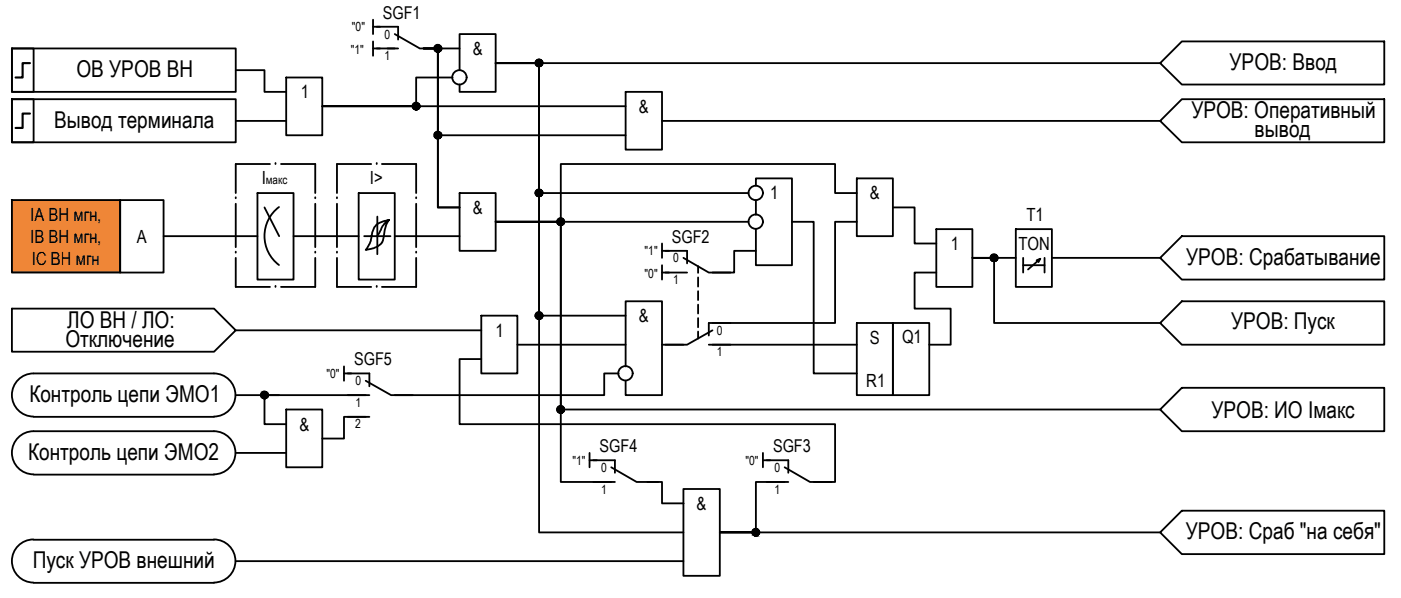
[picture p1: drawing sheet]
<svg xmlns="http://www.w3.org/2000/svg" width="194mm" height="83mm" viewBox="0 0 194 83" stroke-linecap="round" stroke-linejoin="round" font-family="sans-serif">
<!-- layer: 0 -->
<g fill="#000" stroke="#000" stroke-width=".14">
<path d="M57.5 15.2h.2zM57.6 14.2h.1zM60.5 19.2h.2zM60.5 7.2h.2zM60.6 18.2h.1zM60.6 6.2h.1zM74.5 9.2h.3zM74.5 8.2h.2zM74.3 26.4h.7zM74.5 27.2h.3zM74.5 26.2h.2zM77.5 31.2h.3z"/>
<path d="M77.6 30.2h.1zM137.2 36h.8zM137.5 35.2h.2zM36.5 55.2h.2zM36.6 54.2h.1zM74.2 44h.8zM74.5 44.2h.3zM74.5 43.2h.2zM77.3 57.1h.7zM77.5 57.2h.3zM77.6 56.2h.1zM104.5 74.2h.2z"/>
<path d="M104.6 73.2h.1z"/>
<path d="M57.5 15.2h.2zM57.6 15.2h.1z"/>
<path d="M57.6 14.2h.1zM57.5 14.2h.2z"/>
<path d="M57.5 14.2h.3zM57.5 14.2h.3z"/>
<path d="M57.5 14.2l.3 .1zM57.5 14.2l.3 .1z"/>
<path d="M57.5 15.2h.3zM57.5 15.2h.2z"/>
<path d="M57.4 14.3h.5zM57.4 14.3h.5z"/>
<path d="M57.4 15.2h.4zM57.4 15.2h.4z"/>
<path d="M57.4 14.3h.5zM57.4 14.3h.5z"/>
<path d="M57.4 15.1h.5zM57.4 15.1l.4 .1z"/>
<path d="M57.4 14.3h.6zM57.3 14.3h.7z"/>
<path d="M57.4 15.1h.5zM57.4 15.1h.5z"/>
<path d="M57.3 14.3l.7 .1zM57.3 14.3l.7 .1z"/>
<path d="M57.3 15.1h.7zM57.3 15.1h.6z"/>
<path d="M57.3 14.4h.7zM57.3 14.4h.7z"/>
<path d="M57.3 15h.7zM57.3 15l.7 .1z"/>
<path d="M57.2 14.4l.8 .1zM57.2 14.4l.8 .1z"/>
<path d="M57.2 14.5h.9zM57.2 14.5h.9z"/>
<path d="M57.2 15h.8zM57.2 15h.8z"/>
<path d="M57.2 15h.8zM57.2 15h.8z"/>
<path d="M57.2 14.5h.9zM57.2 14.5h.9z"/>
<path d="M57.2 14.5l.9 .1zM57.2 14.5l.9 .1z"/>
<path d="M57.2 14.9l.9 .1zM57.2 14.9l.9 .1z"/>
<path d="M57.2 15h.9zM57.2 15h.8z"/>
<path d="M57.1 14.6h1zM57.1 14.6h1z"/>
<path d="M57.1 14.6l1 .1zM57.1 14.6l1 .1z"/>
<path d="M57.1 14.7h1zM57.1 14.7h1z"/>
<path d="M57.1 14.7l1 .1zM57.1 14.7l1 .1z"/>
<path d="M57.1 14.8h1zM57.1 14.8h1z"/>
<path d="M57.1 14.8l1 .1v-.1zM57.1 14.8l1 .1h-1z"/>
<path d="M57.1 14.9h1zM57.1 14.9h1z"/>
<path d="M60.5 19.2h.2zM60.6 19.2h.1z"/>
<path d="M60.5 7.2h.2zM60.6 7.2h.1z"/>
<path d="M60.6 18.2h.1zM60.5 18.2h.2z"/>
<path d="M60.6 6.2h.1zM60.5 6.2h.2z"/>
<path d="M60.5 18.2l.3 .1zM60.4 18.3h.4z"/>
<path d="M60.5 6.2h.3zM60.4 6.2h.4z"/>
<path d="M60.4 19.2h.4zM60.4 19.2h.3z"/>
<path d="M60.4 6.2l.4 .1zM60.4 6.2l.4 .1z"/>
<path d="M60.4 7.2h.4zM60.4 7.2h.4z"/>
<path d="M60.4 7.2h.4zM60.4 7.2h.3z"/>
<path d="M60.4 18.3h.4zM60.4 18.3h.4z"/>
<path d="M60.4 18.3h.5zM60.4 18.3h.5z"/>
<path d="M60.4 19.2h.4zM60.4 19.2h.4z"/>
<path d="M60.4 6.3h.5zM60.4 6.3h.5z"/>
<path d="M60.4 19.2h.5zM60.4 19.2h.4z"/>
<path d="M60.4 6.3h.5zM60.4 6.3h.5z"/>
<path d="M60.4 7.2h.5zM60.4 7.2h.4z"/>
<path d="M60.4 18.3h.5zM60.4 18.3h.5z"/>
<path d="M60.4 18.3l.6 .1zM60.4 18.3l.6 .1z"/>
<path d="M60.4 19.1h.5zM60.4 19.1l.5 .1z"/>
<path d="M60.4 6.3h.6zM60.3 6.3h.7z"/>
<path d="M60.4 7.1h.5zM60.4 7.1l.5 .1z"/>
<path d="M60.3 18.4h.7zM60.3 18.4h.7z"/>
<path d="M60.3 19.1h.7zM60.3 19.1h.6z"/>
<path d="M60.3 6.3l.7 .1zM60.3 6.3l.7 .1z"/>
<path d="M60.3 7.1h.7zM60.3 7.1h.6z"/>
<path d="M60.3 18.4h.7zM60.2 18.4h.8z"/>
<path d="M60.3 19.1h.7zM60.3 19.1h.7z"/>
<path d="M60.3 6.4h.7zM60.3 6.4h.7z"/>
<path d="M60.3 7h.7zM60.3 7l.7 .1z"/>
<path d="M60.2 18.4h.8zM60.2 18.4h.8z"/>
<path d="M60.2 18.4l.9 .1zM60.2 18.4l.9 .1z"/>
<path d="M60.2 19h.8zM60.2 19h.8z"/>
<path d="M60.2 19h.8zM60.2 19l.8 .1z"/>
<path d="M60.2 6.4l.8 .1zM60.2 6.4l.8 .1z"/>
<path d="M60.2 6.5h.9zM60.2 6.5h.9z"/>
<path d="M60.2 7h.8zM60.2 7h.8z"/>
<path d="M60.2 7h.8zM60.2 7h.8z"/>
<path d="M60.2 18.5h.9zM60.2 18.5h.9z"/>
<path d="M60.2 18.5l.9 .1zM60.2 18.5l.9 .1z"/>
<path d="M60.2 18.9h.9zM60.2 18.9h.9z"/>
<path d="M60.2 18.9h.9zM60.2 18.9l.8 .1z"/>
<path d="M60.2 6.5h.9zM60.2 6.5h.9z"/>
<path d="M60.2 6.5l.9 .1zM60.2 6.5l.9 .1z"/>
<path d="M60.2 6.9l.9 .1zM60.2 6.9l.9 .1z"/>
<path d="M60.2 7h.9zM60.2 7h.8z"/>
<path d="M60.2 18.6h.9zM60.2 18.6h.9h-.9z"/>
<path d="M60.2 18.6l.9 .1zM60.2 18.6l.9 .1z"/>
<path d="M60.2 18.7h.9zM60.2 18.7h.9z"/>
<path d="M60.2 18.7l.9 .1zM60.2 18.7l.9 .1z"/>
<path d="M60.2 18.8h.9zM60.2 18.8h.9z"/>
<path d="M60.2 18.8l.9 .1zM60.2 18.8l.9 .1z"/>
<path d="M60.2 18.9h.9zM60.2 18.9h.9z"/>
<path d="M60.2 6.6h.9zM60.2 6.6h.9z"/>
<path d="M60.2 6.6l.9 .1zM60.2 6.6l.9 .1z"/>
<path d="M60.2 6.7h.9zM60.2 6.7h.9z"/>
<path d="M60.2 6.7l.9 .1zM60.2 6.7l.9 .1z"/>
<path d="M60.2 6.8h.9zM60.2 6.8h.9h-.9z"/>
<path d="M60.2 6.8l.9 .1zM60.2 6.8l.9 .1z"/>
<path d="M60.2 6.9h.9zM60.2 6.9h.9z"/>
<path d="M74.5 8.2h.3zM74.5 8.2h.3z"/>
<path d="M74.5 9.2h.2zM74.5 9.2h.2z"/>
<path d="M74.5 8.2h.3zM74.5 8.2h.3z"/>
<path d="M74.5 8.2l.3 .1zM74.5 8.2l.3 .1z"/>
<path d="M74.5 9.2h.3zM74.5 9.2h.3z"/>
<path d="M74.4 8.3h.5zM74.4 8.3h.5z"/>
<path d="M74.4 9.2h.4zM74.4 9.2h.4z"/>
<path d="M74.4 8.3h.5zM74.4 8.3h.5z"/>
<path d="M74.4 9.2h.5zM74.4 9.2h.4z"/>
<path d="M74.3 8.3l.7 .1zM74.3 8.3l.7 .1z"/>
<path d="M74.3 9.1h.6zM74.3 9.1l.6 .1z"/>
<path d="M74.3 9.1h.7zM74.3 9.1h.7z"/>
<path d="M74.3 9.1h.7zM74.3 9.1h.6z"/>
<path d="M74.3 8.4h.7zM74.3 8.4h.7z"/>
<path d="M74.3 8.4h.7zM74.3 8.4h.7z"/>
<path d="M74.2 8.4h.9zM74.2 8.4h.9z"/>
<path d="M74.2 9l.8 .1zM74.2 9l.8 .1z"/>
<path d="M74.2 8.4l.9 .1zM74.2 8.4l.9 .1z"/>
<path d="M74.2 8.5h.9zM74.2 8.5h.9z"/>
<path d="M74.2 9h.9zM74.2 9h.9z"/>
<path d="M74.2 9h.9zM74.2 9h.8z"/>
<path d="M74.2 8.5l.9 .1zM74.2 8.5l.9 .1z"/>
<path d="M74.2 8.6h.9zM74.2 8.6h.9z"/>
<path d="M74.2 8.9h.9zM74.2 8.9h.9z"/>
<path d="M74.2 8.9h.9zM74.2 8.9l.9 .1z"/>
<path d="M74.1 8.6l1 .1zM74.1 8.6l1 .1z"/>
<path d="M74.1 8.7h1zM74.1 8.7h1h-1z"/>
<path d="M74.1 8.7l1 .1zM74.1 8.7l1 .1z"/>
<path d="M74.1 8.8h1zM74.1 8.8h1z"/>
<path d="M74.1 8.8h1zM74.1 8.8l1 .1z"/>
<path d="M74.5 27.2h.2zM74.5 27.2h.2z"/>
<path d="M74.5 26.2h.3zM74.5 26.2h.3z"/>
<path d="M74.5 26.2l.3 .1zM74.5 26.2l.3 .1z"/>
<path d="M74.5 26.3h.3zM74.4 26.3h.4z"/>
<path d="M74.5 27.2h.3zM74.5 27.2h.3z"/>
<path d="M74.4 26.3h.5zM74.4 26.3h.5z"/>
<path d="M74.4 27.2h.4zM74.4 27.2h.4z"/>
<path d="M74.4 26.3h.5zM74.4 26.3h.5z"/>
<path d="M74.4 27.2h.5zM74.4 27.2h.4z"/>
<path d="M74.3 26.3l.7 .1zM74.3 26.3l.7 .1z"/>
<path d="M74.3 27.1h.6zM74.3 27.1l.6 .1z"/>
<path d="M74.3 26.4h.7zM74.3 26.4h.7zM74.2 26.4h.8z"/>
<path d="M74.3 27.1h.7zM74.3 27.1h.6z"/>
<path d="M74.2 26.4h.9zM74.2 26.4h.9z"/>
<path d="M74.2 27l.8 .1zM74.2 27l.8 .1z"/>
<path d="M74.3 27.1h.7zM74.3 27.1h.7z"/>
<path d="M74.2 26.4l.9 .1zM74.2 26.4l.9 .1z"/>
<path d="M74.2 26.5h.9zM74.2 26.5h.9z"/>
<path d="M74.2 26.9l.9 .1zM74.2 26.9l.9 .1z"/>
<path d="M74.2 27h.9zM74.2 27h.8z"/>
<path d="M74.2 26.5l.9 .1zM74.2 26.5l.9 .1z"/>
<path d="M74.2 26.6h.9zM74.2 26.6h.9z"/>
<path d="M74.2 26.9h.9zM74.2 26.9h.9z"/>
<path d="M74.2 26.9h.9zM74.2 26.9h.9z"/>
<path d="M74.1 26.6l1 .1v-.1zM74.1 26.6l1 .1h-1z"/>
<path d="M74.1 26.7h1zM74.1 26.7h1z"/>
<path d="M74.1 26.7l1 .1zM74.1 26.7l1 .1z"/>
<path d="M74.1 26.8h1zM74.1 26.8h1z"/>
<path d="M74.1 26.8h1zM74.1 26.8l1 .1z"/>
<path d="M77.5 31.2h.2zM77.6 31.2h.1z"/>
<path d="M77.6 30.2h.2zM77.5 30.2h.3z"/>
<path d="M77.5 30.2h.3zM77.5 30.2h.3z"/>
<path d="M77.5 30.2h.3zM77.4 30.2h.4z"/>
<path d="M77.5 31.2h.3zM77.5 31.2h.3z"/>
<path d="M77.4 30.2l.5 .1zM77.4 30.2l.5 .1z"/>
<path d="M77.4 31.2h.4zM77.4 31.2h.4z"/>
<path d="M77.4 30.3h.5zM77.4 30.3h.5z"/>
<path d="M77.4 31.1h.5zM77.4 31.1l.4 .1z"/>
<path d="M77.3 30.3h.7zM77.3 30.3h.7z"/>
<path d="M77.3 31.1h.6zM77.3 31.1h.6z"/>
<path d="M77.3 30.3l.7 .1zM77.3 30.3l.7 .1z"/>
<path d="M77.3 30.4h.7zM77.3 30.4h.7z"/>
<path d="M77.3 31.1h.7zM77.3 31.1h.7z"/>
<path d="M77.3 31.1h.7zM77.3 31.1h.7z"/>
<path d="M77.3 31.1h.7zM77.3 31.1h.6z"/>
<path d="M77.3 30.4l.8 .1zM77.2 30.5h.9z"/>
<path d="M77.2 30.5h.9zM77.2 30.5h.9z"/>
<path d="M77.2 30.5h.9zM77.2 30.5h.9z"/>
<path d="M77.2 31h.9zM77.2 31h.9z"/>
<path d="M77.2 31h.9zM77.2 31l.8 .1z"/>
<path d="M77.2 30.5l.9 .1zM77.2 30.5l.9 .1z"/>
<path d="M77.2 30.6h.9zM77.2 30.6h.9z"/>
<path d="M77.1 30.6l1 .1zM77.1 30.6l1 .1z"/>
<path d="M77.1 30.8l1 .1v-.1zM77.1 30.8l1 .1h-.9z"/>
<path d="M77.2 30.9h.9zM77.2 30.9h.9z"/>
<path d="M77.2 30.9h.9zM77.2 30.9l.9 .1z"/>
<path d="M77.1 30.7h1zM77.1 30.7h1z"/>
<path d="M77.1 30.7l1 .1zM77.1 30.7l1 .1z"/>
<path d="M77.1 30.8h1zM77.1 30.8h1z"/>
<path d="M137.5 36.2h.2zM137.5 36.2h.2zM137.5 36.2h.2z"/>
<path d="M137.5 35.2h.2zM137.5 35.2h.2z"/>
<path d="M137.5 35.2h.3zM137.5 35.2h.3z"/>
<path d="M137.5 35.2l.3 .1zM137.5 35.2l.3 .1z"/>
<path d="M137.5 36.2h.3zM137.5 36.2h.2z"/>
<path d="M137.4 35.3h.5zM137.4 35.3h.5z"/>
<path d="M137.4 36.2h.4zM137.4 36.2h.4z"/>
<path d="M137.4 35.3h.5zM137.4 35.3h.5z"/>
<path d="M137.4 36.2h.5zM137.4 36.2h.4z"/>
<path d="M137.3 35.3h.7zM137.3 35.3h.7z"/>
<path d="M137.3 36.1h.6zM137.3 36.1l.6 .1z"/>
<path d="M137.3 35.3l.7 .1zM137.3 35.3l.7 .1z"/>
<path d="M137.3 36.1h.7zM137.3 36.1h.6z"/>
<path d="M137.3 35.4h.7zM137.3 35.4h.7z"/>
<path d="M137.2 35.4l.8 .1zM137.2 35.4l.8 .1z"/>
<path d="M137.3 36h.7zM137.3 36l.7 .1z"/>
<path d="M137.2 35.5h.9zM137.2 35.5h.9z"/>
<path d="M137.2 36h.8zM137.2 36h.8zM137.2 36h.8z"/>
<path d="M137.2 35.5h.9zM137.2 35.5h.9z"/>
<path d="M137.2 35.5l.9 .1zM137.2 35.5l.9 .1z"/>
<path d="M137.2 35.6h.9zM137.2 35.6h.9z"/>
<path d="M137.2 35.9h.9zM137.2 35.9h.9z"/>
<path d="M137.2 35.9l.9 .1zM137.2 35.9l.9 .1z"/>
<path d="M137.2 36h.9zM137.2 36h.8z"/>
<path d="M137.2 35.6l.9 .1zM137.2 35.6l.9 .1z"/>
<path d="M137.1 35.7h1zM137.1 35.7h1z"/>
<path d="M137.1 35.7l1 .1zM137.1 35.7l1 .1z"/>
<path d="M137.1 35.8h1zM137.1 35.8h1h-.9z"/>
<path d="M137.2 35.8h.9zM137.2 35.8l.9 .1z"/>
<path d="M36.5 55.2h.2zM36.6 55.2h.1z"/>
<path d="M36.6 54.2h.1zM36.5 54.2h.2z"/>
<path d="M36.5 54.2h.3zM36.5 54.2h.3z"/>
<path d="M36.5 54.2h.3zM36.4 54.2h.4z"/>
<path d="M36.5 55.2h.3zM36.5 55.2h.2z"/>
<path d="M36.4 54.2l.5 .1zM36.4 54.2l.5 .1z"/>
<path d="M36.4 55.2h.4zM36.4 55.2h.4z"/>
<path d="M36.4 54.3h.5zM36.4 54.3h.5z"/>
<path d="M36.4 55.1h.5zM36.4 55.1l.4 .1z"/>
<path d="M36.4 54.3h.6zM36.3 54.3h.7z"/>
<path d="M36.4 55.1h.5zM36.4 55.1h.5z"/>
<path d="M36.3 54.3l.7 .1zM36.3 54.3l.7 .1z"/>
<path d="M36.3 55.1h.7zM36.3 55.1h.6z"/>
<path d="M36.3 54.4h.7zM36.3 54.4h.7z"/>
<path d="M36.3 55.1h.7zM36.3 55.1h.7z"/>
<path d="M36.2 54.4l.8 .1zM36.2 54.4l.8 .1z"/>
<path d="M36.2 54.5h.9zM36.2 54.5h.9z"/>
<path d="M36.2 55h.8zM36.2 55l.8 .1z"/>
<path d="M36.2 54.5h.9zM36.2 54.5h.9z"/>
<path d="M36.2 54.5l.9 .1zM36.2 54.5l.9 .1z"/>
<path d="M36.2 54.9l.9 .1zM36.2 54.9l.9 .1z"/>
<path d="M36.2 55h.9zM36.2 55h.8zM36.2 55h.8zM36.2 55h.8z"/>
<path d="M36.1 54.6h1zM36.1 54.6h1z"/>
<path d="M36.1 54.6l1 .1zM36.1 54.6l1 .1z"/>
<path d="M36.1 54.7h1zM36.1 54.7h1z"/>
<path d="M36.1 54.7l1 .1zM36.1 54.7l1 .1z"/>
<path d="M36.1 54.8h1zM36.1 54.8h1z"/>
<path d="M36.1 54.8h1zM36.1 54.8h1z"/>
<path d="M36.1 54.8l1 .1v-.1zM36.1 54.8l1 .1h-.9z"/>
<path d="M74.5 43.2h.3zM74.5 43.2h.3z"/>
<path d="M74.5 44.2h.2zM74.5 44.2h.2z"/>
<path d="M74.5 43.2h.3zM74.5 43.2h.3z"/>
<path d="M74.5 43.2l.3 .1zM74.5 43.2l.3 .1z"/>
<path d="M74.5 44.2h.3zM74.5 44.2h.3z"/>
<path d="M74.4 43.3h.5zM74.4 43.3h.5z"/>
<path d="M74.4 44.2h.4zM74.4 44.2h.4z"/>
<path d="M74.4 43.3h.5zM74.4 43.3h.5z"/>
<path d="M74.4 44.2h.5zM74.4 44.2h.4z"/>
<path d="M74.3 43.3h.7zM74.3 43.3h.7z"/>
<path d="M74.3 44.1h.6zM74.3 44.1l.6 .1z"/>
<path d="M74.3 43.3l.7 .1zM74.3 43.3l.7 .1z"/>
<path d="M74.3 44.1h.7zM74.3 44.1h.6z"/>
<path d="M74.3 43.4h.7zM74.3 43.4h.7z"/>
<path d="M74.2 43.4l.9 .1zM74.2 43.4l.9 .1z"/>
<path d="M74.3 44h.7zM74.3 44l.7 .1z"/>
<path d="M74.2 43.5h.9zM74.2 43.5h.9z"/>
<path d="M74.2 43.5h.9zM74.2 43.5h.9z"/>
<path d="M74.2 44h.9zM74.2 44h.9z"/>
<path d="M74.2 44h.9zM74.2 44h.8zM74.2 44h.8z"/>
<path d="M74.2 43.5l.9 .1zM74.2 43.5l.9 .1z"/>
<path d="M74.2 43.6h.9zM74.2 43.6h.9z"/>
<path d="M74.2 43.9h.9zM74.2 43.9h.9z"/>
<path d="M74.2 43.9h.9zM74.2 43.9l.9 .1z"/>
<path d="M74.1 43.6l1 .1zM74.1 43.6l1 .1z"/>
<path d="M74.1 43.7h1zM74.1 43.7h1z"/>
<path d="M74.1 43.7l1 .1zM74.1 43.7l1 .1z"/>
<path d="M74.1 43.8h1zM74.1 43.8h1h-1z"/>
<path d="M74.1 43.8h1zM74.1 43.8l1 .1z"/>
<path d="M77.5 57.2h.2zM77.6 57.2h.1z"/>
<path d="M77.6 56.2h.2zM77.5 56.2h.3z"/>
<path d="M77.5 56.2h.3zM77.5 56.2h.3z"/>
<path d="M77.5 56.2l.3 .1zM77.5 56.2l.3 .1z"/>
<path d="M77.5 57.2h.3zM77.5 57.2h.3z"/>
<path d="M77.4 56.3h.5zM77.4 56.3h.5z"/>
<path d="M77.4 57.2h.4zM77.4 57.2h.4z"/>
<path d="M77.4 56.3h.5zM77.4 56.3h.5z"/>
<path d="M77.4 57.2h.5zM77.4 57.2h.4z"/>
<path d="M77.3 56.3h.7zM77.3 56.3h.7z"/>
<path d="M77.3 57.1h.6zM77.3 57.1l.6 .1z"/>
<path d="M77.3 56.3l.7 .1zM77.3 56.3l.7 .1z"/>
<path d="M77.3 56.4h.7zM77.3 56.4h.7z"/>
<path d="M77.3 57.1h.7zM77.3 57.1h.6z"/>
<path d="M77.3 56.4l.8 .1zM77.2 56.5h.9z"/>
<path d="M77.3 57h.7zM77.3 57l.7 .1zM77.3 57.1h.7z"/>
<path d="M77.2 56.5h.9zM77.2 56.5h.9z"/>
<path d="M77.2 56.5h.9zM77.2 56.5h.9z"/>
<path d="M77.2 57h.9zM77.2 57h.9z"/>
<path d="M77.2 57h.9zM77.2 57h.8z"/>
<path d="M77.2 56.5l.9 .1zM77.2 56.5l.9 .1z"/>
<path d="M77.2 56.6h.9zM77.2 56.6h.9z"/>
<path d="M77.1 56.6l1 .1zM77.1 56.6l1 .1z"/>
<path d="M77.1 56.8l1 .1zM77.1 56.8l1 .1z"/>
<path d="M77.2 56.9h.9zM77.2 56.9h.9z"/>
<path d="M77.2 56.9h.9zM77.2 56.9l.9 .1z"/>
<path d="M77.1 56.7h1zM77.1 56.7h1z"/>
<path d="M77.1 56.7h1zM77.1 56.7h1z"/>
<path d="M77.1 56.7l1 .1v-.1zM77.1 56.7l1 .1h-1z"/>
<path d="M104.5 74.2h.2zM104.6 74.2h.1z"/>
<path d="M104.6 73.2h.1zM104.5 73.2h.2z"/>
<path d="M104.5 73.2l.3 .1zM104.5 73.2l.3 .1z"/>
<path d="M104.5 73.3h.4zM104.4 73.3h.5z"/>
<path d="M104.5 74.2h.3zM104.5 74.2h.2z"/>
<path d="M104.4 73.3h.5zM104.4 73.3h.5z"/>
<path d="M104.4 73.3h.5zM104.3 73.3h.6z"/>
<path d="M104.4 74.1l.5 .1zM104.4 74.1l.5 .1z"/>
<path d="M104.4 74.2h.5zM104.4 74.2h.4z"/>
<path d="M104.3 73.3h.6zM104.3 73.3h.6z"/>
<path d="M104.3 73.3l.7 .1zM104.3 73.3l.7 .1z"/>
<path d="M104.3 74.1h.6zM104.3 74.1h.6z"/>
<path d="M104.3 74.1h.6zM104.3 74.1h.6z"/>
<path d="M104.3 73.4h.7zM104.3 73.4h.7z"/>
<path d="M104.3 74.1h.7zM104.3 74.1h.6z"/>
<path d="M104.2 73.4l.9 .1zM104.2 73.4l.9 .1z"/>
<path d="M104.2 74h.8zM104.2 74l.8 .1z"/>
<path d="M104.2 73.5h.9zM104.2 73.5h.9z"/>
<path d="M104.2 73.5l.9 .1zM104.2 73.5l.9 .1z"/>
<path d="M104.2 73.9l.9 .1zM104.2 73.9l.9 .1z"/>
<path d="M104.2 74h.9zM104.2 74h.8z"/>
<path d="M104.2 73.6h.9zM104.2 73.6h.9z"/>
<path d="M104.1 73.6h1zM104.1 73.6h1z"/>
<path d="M104.1 73.6l1 .1zM104.1 73.6l1 .1z"/>
<path d="M104.1 73.7h1zM104.1 73.7h1z"/>
<path d="M104.1 73.7l1 .1zM104.1 73.7l1 .1z"/>
<path d="M104.1 73.8h1zM104.1 73.8h1z"/>
<path d="M104.1 73.8l1 .1zM104.1 73.8l1 .1z"/>
<path d="M104.1 73.9h1zM104.1 73.9h1z"/>
<path d="M104.2 73.9h.9zM104.2 73.9h.9z"/>
</g>
<g fill="none" stroke="#000" stroke-width=".25">
<path d="M1.6 6.7h3.1v6h-3.1zM1.6 6.7h31v6h-31zM1.6 13.7h31v6h-31zM1.6 13.7h3.1v6h-3.1zM32.6 9.7h4v3h3M32.6 16.7h7M39.6 10.7h5v8h-5zM51.6 2.7v2M51.6 5.7v2M51.6 3.7h1M51.6 6.7h1M53.6 6.7h1"/>
<path d="M58.6 6.7h2v22h3M58.6 6.7h2v12h26M58.6 6.7h5M62.7 10.7h-5.1v4h-13h42M63.6 9.7v-5h5v8h-5v-1M86.6 12.7h5v8h-5zM91.6 16.7h69M160.6 8.7h-92h6v65h20M160.6 8.7l3-3h28v6h-28zM160.6 16.7l3-3h28v6h-28zM1.6 27.7h15v10h-15zM16.6 27.7h6v10h-6z"/>
<path d="M22.6 32.7h13M35.6 26.7h5v12h-5zM36.6 28.7l2 4M38.6 28.7a5 5 0 0 0 0 8M40.6 32.7h9.1M49.7 26.7h4.9v12h-4.9zM52.2 30v5.2M52.2 32.7h1.9M53.8 30.5a5.6 5.6 0 0 0-.8 2.7 2.17 2.17 0 0 1-1.9 1.3l-.5 .1a4.1 4.1 0 0 0 1-2.5 1.95 1.95 0 0 1 1.8-1.5l.4-.1a3.6 3.6 0 0 0-1.3 1.8l-.3 .4h-1.8M54.6 32.7h9M63.6 26.7h5v8h-5zM68.6 30.7h9v26h83"/>
<path d="M68.6 30.7h9v36h7M68.6 30.7h35M91.6 33.7v2M91.6 36.7v2M91.6 34.7h1M91.6 37.7h1M96.6 36.9v.9M96.6 38.4v1.3M103.6 26.7h-29v-18h-6h6v35h12M104.6 34.7h-3v3h-3M104.6 25.7v-1h5v12h-5v-5M104.6 27.7v2"/>
<path d="M109.6 30.7h3v21h6M118.6 24.7h5v8h-5zM118.6 26.7h-3v-4h-38v8h-9M118.6 30.7h-3v14h-17M123.6 28.7h3v5h3M129.6 31.7h5v8h-5zM129.6 37.7h-3v5h5v5h-3M140.6 35.7h-6h3v9h23M140.6 31.7h5v8h-5zM141.6 35.7v2M141.6 36.7h3M143.5 36l.5-.2-1.7 1.5"/>
<path d="M144 35.8l-.2 .5M144.6 35.7v2M145.6 35.7h15M163.6 32.7h28v6h-28l-3-3zM1.6 42.7h28l3 3-3 3h-28zM4.6 57.7a2.98 2.98 0 0 1-3-3 2.98 2.98 0 0 1 3.1-3h24.9a2.98 2.98 0 0 1 3 3 2.98 2.98 0 0 1-3 3M4.7 57.7h24.9M32.6 45.7h34M32.6 54.7h18M38.6 54.7h-2v4h3M39.6 56.7h5v8h-5zM47.6 51.7h1"/>
<path d="M47.6 50.7v2M48.1 57.7h3M50.6 57.7h-3v3h-3M66.6 43.7h5v8h-5zM66.6 49.7h-3v9h52v8h-3M71.6 47.7h15M85.6 51.7h-2v3h-29M86.6 50.7v-9h5v13h-5v-2M91.6 47.7h3M96.6 40.3v1.3M96.6 42.2v1.2M96.6 44v1.3"/>
<path d="M96.6 45.9v1M98.6 47.7h20M118.6 44.7h5v10h-5zM123.6 44.7h5v10h-5zM163.6 53.7h28v6h-28l-3-3zM163.6 41.7h28v6h-28l-3-3zM4.6 74.7a2.98 2.98 0 0 0-3 3 2.98 2.98 0 0 0 3 3M4.6 65.7a2.98 2.98 0 0 1-3-3 2.98 2.98 0 0 1 3.1-3h24.9a2.98 2.98 0 0 1 3 3 2.98 2.98 0 0 1-3 3M4.7 74.7h24.9M4.7 65.7h24.9M29.6 74.7a2.98 2.98 0 0 1 3 3 2.98 2.98 0 0 1-3 3M32.6 77.7h62"/>
<path d="M32.6 62.7h7M81.6 63.7h1M81.6 62.7v2M89.6 66.7h2v3h3M94.6 67.7h5v12h-5zM105.6 63.7h1M105.6 62.7v2M108.6 66.7h-4v7h-5h61M160.6 73.7l3-3h28v6h-28zM4.7 80.7h24.9"/>
<circle cx="57.6" cy="14.7" r=".49"/>
<circle cx="60.6" cy="6.7" r=".49"/>
<circle cx="60.6" cy="18.7" r=".49"/>
<circle cx="63.6" cy="10.7" r=".99"/>
<circle cx="74.6" cy="8.7" r=".49"/>
<circle cx="74.6" cy="26.7" r=".49"/>
<circle cx="77.6" cy="30.7" r=".49"/>
<circle cx="104.6" cy="26.7" r=".99"/>
<circle cx="104.6" cy="30.7" r=".99"/>
<circle cx="137.6" cy="35.7" r=".49"/>
<circle cx="36.6" cy="54.7" r=".49"/>
<circle cx="74.6" cy="43.7" r=".49"/>
<circle cx="77.6" cy="56.7" r=".49"/>
<circle cx="86.6" cy="51.7" r=".99"/>
<circle cx="104.6" cy="73.7" r=".49"/>
</g>
<g fill="none" stroke="#000" stroke-width=".25">
<path d="M52.2 3.7h2.9v1.8M52.2 6.7h2.9M54.6 4.7l3.5 2h3M32.6 35h.1M32.6 27.5h.1M32.6 35.7v4h4.8M32.6 28.2v6M37.4 22.7h-4.8v4M38.1 22.7h.1M38.1 39.7h.1M38.9 22.7h4.7v4M43.6 35h.1"/>
<path d="M43.6 27.5h.1M43.6 35.7v4h-4.7M43.6 28.2v6M46.6 35h.1M46.6 27.5h.1M46.6 28.2v6M46.6 35.7v4h4.8M51.4 22.7h-4.8v4M52.2 22.7h.1M52.2 39.7h.1M52.9 22.7h4.7v4M57.6 35h.1"/>
<path d="M57.6 27.5h.1M57.6 28.2v6M57.6 35.7v4h-4.7M92.1 34.7h3v1.8M92.1 37.7h3M94.6 35.7l3.5 2h3M48.1 51.7h3v1.8M48.1 54.7h3M50.6 52.7l3.5 2h3M98.1 47.7h3M98.6 45.7l-3.5 2h-3M101.1 44.7h-3v1.8"/>
<path d="M82.1 66.7h3M82.1 63.7h3v1.8M84.6 64.7l3.5 2h3M106.1 63.7h3v1.8M106.1 66.7h3M108.6 64.7l3.5 2h3"/>
</g>
<!-- layer: 0 -->
<path d="M4.1 8.7h-1v2h-.9M4.1 15.7h-1v2h-.9" fill="none" stroke="#000" stroke-width=".3"/>
<path d="M1.6 27.7l15 10v-10zM1.6 27.7l15 10h-15z" fill="#ef8637" stroke="#ef8637" stroke-width=".14"/>
<g font-size="3.2">
<text x="10.6" y="10.7">ОВ УРОВ ВН</text>
<text x="170.2" y="9.7">УРОВ: Ввод</text>
<text x="7.5" y="17.7">Вывод терминала</text>
<text x="164.9" y="16.4">УРОВ: Оперативный</text>
<text x="173.7" y="19">вывод</text>
<text x="164.2" y="36.7">УРОВ: Срабатывание</text>
<text x="9.3" y="45.4">ЛО ВН / ЛО:</text>
<text x="170.4" y="45.6">УРОВ: Пуск</text>
<text x="9.1" y="48.1">Отключение</text>
<text x="4.1" y="55.7">Контроль цепи ЭМО1</text>
<text x="167.7" y="57.9">УРОВ: ИО Iмакс</text>
<text x="3.9" y="63.7">Контроль цепи ЭМО2</text>
<text x="164.2" y="74.7">УРОВ: Сраб &quot;на себя&quot;</text>
<text x="4.5" y="78.7">Пуск УРОВ внешний</text>
</g>
<g font-size="2.5">
<text x="65.4" y="7.6">&amp;</text>
<text x="41.7" y="13.6">1</text>
<text x="88.4" y="15.6">&amp;</text>
<text x="36.2" y="25.5">I</text>
<text x="51.2" y="25.5">I&gt;</text>
<text x="65.4" y="29.6">&amp;</text>
<text x="106.6" y="27.6">1</text>
<text x="120.4" y="27.6">&amp;</text>
<text x="4.2" y="30.6">IA ВН мгн,</text>
<text x="4.2" y="33.6">IВ ВН мгн,</text>
<text x="19" y="33.6">А</text>
<text x="131.7" y="34.6">1</text>
<text x="141" y="34.6">TON</text>
<text x="142.1" y="30.6">T1</text>
<text x="4.4" y="36.6">IС ВН мгн</text>
<text x="68.6" y="46.6">1</text>
<text x="88.4" y="44.6">&amp;</text>
<text x="120.4" y="47.6">S</text>
<text x="124.9" y="47.6">Q1</text>
<text x="119.9" y="53.6">R1</text>
<text x="41.4" y="59.6">&amp;</text>
<text x="96.4" y="70.6">&amp;</text>
</g>
<g font-size="2.4">
<text x="53" y="2.6">SGF1</text>
<text x="93" y="33.6">SGF2</text>
<text x="49" y="50.6">SGF5</text>
<text x="83" y="62.6">SGF4</text>
<text x="107" y="62.6">SGF3</text>
</g>
<g font-size="1.7">
<text x="48.7" y="4.3">&quot;0&quot;</text>
<text x="53.3" y="5.4">0</text>
<text x="48.6" y="7.5">&quot;1&quot;</text>
<text x="53.3" y="8.4">1</text>
<text x="36.8" y="25.5">макс</text>
<text x="89.2" y="35.3">&quot;1&quot;</text>
<text x="89.2" y="38.5">&quot;0&quot;</text>
<text x="93.2" y="36.3">0</text>
<text x="93.2" y="39.3">1</text>
<text x="99.2" y="46.3">0</text>
<text x="45.2" y="52.3">&quot;0&quot;</text>
<text x="49.2" y="53.4">0</text>
<text x="99.2" y="49.3">1</text>
<text x="49.2" y="59.3">2</text>
<text x="49.2" y="56.4">1</text>
<text x="79.2" y="64.3">&quot;1&quot;</text>
<text x="83.2" y="65.3">0</text>
<text x="103.2" y="64.3">&quot;0&quot;</text>
<text x="107.2" y="65.3">0</text>
<text x="83.2" y="68.3">1</text>
<text x="107.2" y="68.3">1</text>
</g>
</svg>
